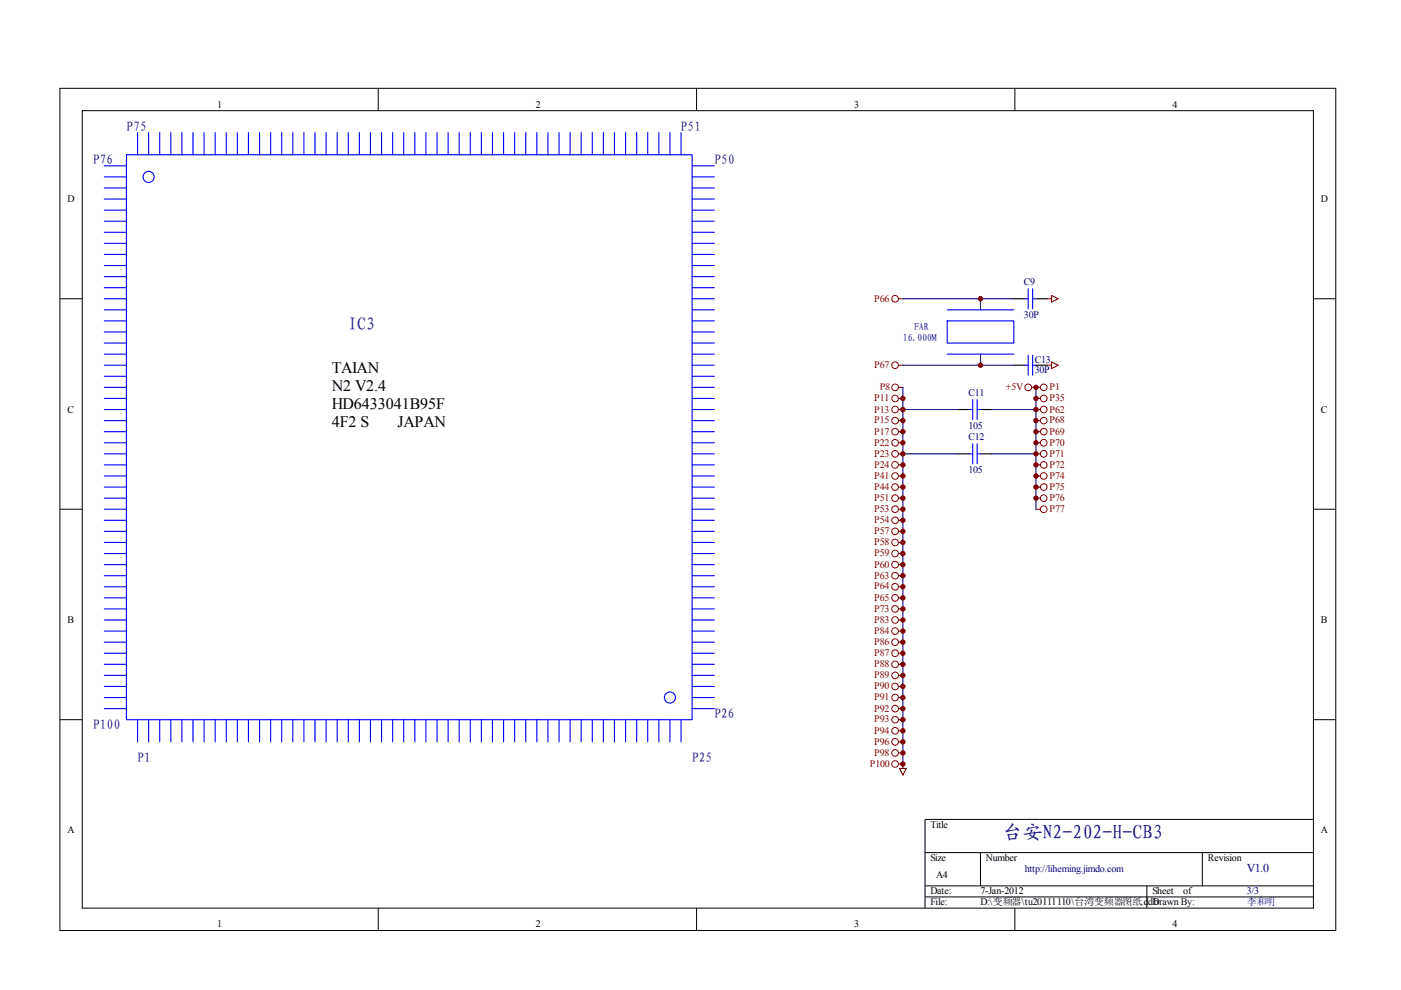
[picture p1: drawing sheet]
<svg xmlns="http://www.w3.org/2000/svg" width="297mm" height="210mm" viewBox="0 0 297 210" stroke-linecap="round" stroke-linejoin="round" font-family="sans-serif">
<g fill="none" stroke="#000" stroke-width=".21">
<path d="M12.7 18.7h270.5v178.6h-270.5zM80.2 18.7v4.7M147.7 18.7v4.7M215.2 18.7v4.7M17.4 23.5h261.1v169h-261.1zM12.7 63.3h4.7M278.4 63.3h4.7M12.7 108h4.7M278.4 108h4.7M12.7 152.6h4.7M278.4 152.6h4.7M278.4 173.7h-82.3v18.8"/>
<path d="M80.2 192.5v4.7M147.7 192.5v4.7M196.1 180.8h82.3M196.1 187.8h82.3M196.1 190.2h82.3M207.9 180.8v7M215.2 192.5v4.7M243.2 187.8v4.7M254.9 180.8v7"/>
</g>
<g fill="none" stroke="#00f" stroke-width=".23">
<path d="M22.1 35.2h4.7M22.1 37.5h4.7M22.1 39.9h4.7M26.8 32.8h119.9v119.8h-119.9zM29.2 28.1v4.7M31.5 28.1v4.7M33.9 28.1v4.7M36.2 28.1v4.7M38.6 28.1v4.7M40.9 28.1v4.7M43.3 28.1v4.7M45.6 28.1v4.7"/>
<path d="M48 28.1v4.7M50.3 28.1v4.7M52.7 28.1v4.7M55 28.1v4.7M57.4 28.1v4.7M59.7 28.1v4.7M62.1 28.1v4.7M64.4 28.1v4.7M66.8 28.1v4.7M69.1 28.1v4.7M71.5 28.1v4.7M73.8 28.1v4.7"/>
<path d="M76.2 28.1v4.7M78.5 28.1v4.7M80.9 28.1v4.7M83.2 28.1v4.7M85.6 28.1v4.7M88 28.1v4.7M90.3 28.1v4.7M92.7 28.1v4.7M95 28.1v4.7M97.4 28.1v4.7M99.7 28.1v4.7M102.1 28.1v4.7"/>
<path d="M104.4 28.1v4.7M106.8 28.1v4.7M109.1 28.1v4.7M111.5 28.1v4.7M113.8 28.1v4.7M116.2 28.1v4.7M118.5 28.1v4.7M120.9 28.1v4.7M123.2 28.1v4.7M125.6 28.1v4.7M127.9 28.1v4.7M130.3 28.1v4.7"/>
<path d="M132.6 28.1v4.7M135 28.1v4.7M137.3 28.1v4.7M139.7 28.1v4.7M142 28.1v4.7M144.4 28.1v4.7M146.7 35.2h4.7M146.7 37.5h4.7M146.7 39.9h4.7M22.1 42.2h4.7M22.1 44.6h4.7M22.1 46.9h4.7"/>
<path d="M22.1 49.3h4.7M22.1 51.6h4.7M22.1 53.9h4.7M22.1 56.3h4.7M22.1 58.6h4.7M146.7 42.2h4.7M146.7 44.6h4.7M146.7 46.9h4.7M146.7 49.3h4.7M146.7 51.6h4.7M146.7 53.9h4.7M146.7 56.3h4.7"/>
<path d="M146.7 58.6h4.7M22.1 65.7h4.7M22.1 75.1h4.7M22.1 63.3h4.7M22.1 77.4h4.7M22.1 61h4.7M22.1 68h4.7M22.1 70.4h4.7M22.1 72.7h4.7M22.1 79.8h4.7M146.7 65.7h4.7M146.7 75.1h4.7"/>
<path d="M146.7 63.3h4.7M146.7 77.4h4.7M146.7 61h4.7M146.7 68h4.7M146.7 70.4h4.7M146.7 72.7h4.7M146.7 79.8h4.7M200.8 68h14.1v4.7h-14.1zM200.8 65.7h14.1M200.8 75.1h14.1M217.3 63.3h.7M217.3 77.4h.7"/>
<path d="M218 61.2v4.3M218 75.3v4.2M218.9 63.3h.7M218.9 61.2v4.3M218.9 75.3v4.2M218.9 77.4h.7M22.1 82.1h4.7M22.1 84.5h4.7M22.1 86.8h4.7M22.1 89.2h4.7M22.1 91.5h4.7M22.1 93.9h4.7"/>
<path d="M22.1 96.2h4.7M22.1 98.6h4.7M146.7 82.1h4.7M146.7 84.5h4.7M146.7 86.8h4.7M146.7 89.2h4.7M146.7 91.5h4.7M146.7 93.9h4.7M146.7 96.2h4.7M146.7 98.6h4.7M22.1 100.9h4.7M22.1 103.3h4.7"/>
<path d="M22.1 105.6h4.7M22.1 108h4.7M22.1 110.3h4.7M22.1 112.7h4.7M22.1 115h4.7M22.1 117.4h4.7M22.1 119.7h4.7M146.7 100.9h4.7M146.7 103.3h4.7M146.7 105.6h4.7M146.7 108h4.7M146.7 110.3h4.7"/>
<path d="M146.7 112.7h4.7M146.7 115h4.7M146.7 117.4h4.7M146.7 119.7h4.7M22.1 122.1h4.7M22.1 124.4h4.7M22.1 126.8h4.7M22.1 129.1h4.7M22.1 131.5h4.7M22.1 133.8h4.7M22.1 136.2h4.7M22.1 138.5h4.7"/>
<path d="M146.7 122.1h4.7M146.7 124.4h4.7M146.7 126.8h4.7M146.7 129.1h4.7M146.7 131.5h4.7M146.7 133.8h4.7M146.7 136.2h4.7M146.7 138.5h4.7M22.1 140.9h4.7M22.1 143.2h4.7M22.1 145.5h4.7M22.1 147.9h4.7"/>
<path d="M22.1 150.2h4.7M29.2 152.6v4.7M31.5 152.6v4.7M33.9 152.6v4.7M36.2 152.6v4.7M38.6 152.6v4.7M40.9 152.6v4.7M43.3 152.6v4.7M45.6 152.6v4.7M48 152.6v4.7M50.3 152.6v4.7M52.7 152.6v4.7"/>
<path d="M55 152.6v4.7M57.4 152.6v4.7M59.7 152.6v4.7M62.1 152.6v4.7M64.4 152.6v4.7M66.8 152.6v4.7M69.1 152.6v4.7M71.5 152.6v4.7M73.8 152.6v4.7M76.2 152.6v4.7M78.5 152.6v4.7M80.9 152.6v4.7"/>
<path d="M83.2 152.6v4.7M85.6 152.6v4.7M88 152.6v4.7M90.3 152.6v4.7M92.7 152.6v4.7M95 152.6v4.7M97.4 152.6v4.7M99.7 152.6v4.7M102.1 152.6v4.7M104.4 152.6v4.7M106.8 152.6v4.7M109.1 152.6v4.7"/>
<path d="M111.5 152.6v4.7M113.8 152.6v4.7M116.2 152.6v4.7M118.5 152.6v4.7M120.9 152.6v4.7M123.2 152.6v4.7M125.6 152.6v4.7M127.9 152.6v4.7M130.3 152.6v4.7M132.6 152.6v4.7M135 152.6v4.7M137.3 152.6v4.7"/>
<path d="M139.7 152.6v4.7M142 152.6v4.7M144.4 152.6v4.7M146.7 140.9h4.7M146.7 143.2h4.7M146.7 145.5h4.7M146.7 147.9h4.7M146.7 150.2h4.7"/>
</g>
<g fill="none" stroke="#800000" stroke-width=".21">
<circle cx="189.8" cy="63.3" r=".71"/>
<circle cx="189.8" cy="77.4" r=".71"/>
<circle cx="189.8" cy="82.1" r=".71"/>
<circle cx="189.8" cy="96.2" r=".71"/>
<circle cx="189.8" cy="98.6" r=".71"/>
<circle cx="189.8" cy="91.5" r=".71"/>
<circle cx="189.8" cy="93.9" r=".71"/>
<circle cx="189.8" cy="84.5" r=".71"/>
<circle cx="189.8" cy="86.8" r=".71"/>
<circle cx="189.8" cy="89.2" r=".71"/>
<circle cx="218" cy="82.1" r=".71"/>
<circle cx="221.3" cy="82.1" r=".71"/>
<circle cx="221.3" cy="96.2" r=".71"/>
<circle cx="221.3" cy="98.6" r=".71"/>
<circle cx="221.3" cy="91.5" r=".71"/>
<circle cx="221.3" cy="93.9" r=".71"/>
<circle cx="221.3" cy="84.5" r=".71"/>
<circle cx="221.3" cy="89.2" r=".71"/>
<circle cx="221.3" cy="86.8" r=".71"/>
<circle cx="189.8" cy="110.3" r=".71"/>
<circle cx="189.8" cy="112.7" r=".71"/>
<circle cx="189.8" cy="100.9" r=".71"/>
<circle cx="189.8" cy="115" r=".71"/>
<circle cx="189.8" cy="105.6" r=".71"/>
<circle cx="189.8" cy="103.3" r=".71"/>
<circle cx="189.8" cy="119.7" r=".71"/>
<circle cx="189.8" cy="117.4" r=".71"/>
<circle cx="189.8" cy="108" r=".71"/>
<circle cx="221.3" cy="100.9" r=".71"/>
<circle cx="221.3" cy="105.6" r=".71"/>
<circle cx="221.3" cy="103.3" r=".71"/>
<circle cx="221.3" cy="108" r=".71"/>
<circle cx="189.8" cy="129.1" r=".71"/>
<circle cx="189.8" cy="126.8" r=".71"/>
<circle cx="189.8" cy="124.4" r=".71"/>
<circle cx="189.8" cy="133.8" r=".71"/>
<circle cx="189.8" cy="138.5" r=".71"/>
<circle cx="189.8" cy="136.2" r=".71"/>
<circle cx="189.8" cy="131.5" r=".71"/>
<circle cx="189.8" cy="122.1" r=".71"/>
<circle cx="189.8" cy="143.2" r=".71"/>
<circle cx="189.8" cy="157.3" r=".71"/>
<circle cx="189.8" cy="145.5" r=".71"/>
<circle cx="189.8" cy="159.6" r=".71"/>
<circle cx="189.8" cy="140.8" r=".71"/>
<circle cx="189.8" cy="152.6" r=".71"/>
<circle cx="189.8" cy="147.9" r=".71"/>
<circle cx="189.8" cy="154.9" r=".71"/>
<circle cx="189.8" cy="150.2" r=".71"/>
<circle cx="189.8" cy="162" r=".71"/>
</g>
<g fill="none" stroke="#800000" stroke-width=".23">
<path d="M190.5 63.3h.9M190.5 77.4h.9M222 63.3h.9M222 77.4h.9M222.9 62.6l1.4 .7-1.4 .7zM222.9 76.7l1.4 .7-1.4 .7zM190.5 82.1h.9M190.5 84.5h.9M190.5 86.8h.9M190.5 89.2h.9M190.5 91.5h.9M190.5 93.9h.9"/>
<path d="M190.5 96.2h.9M190.5 98.6h.9M218.7 82.1h1.9M219.6 84.5h1M219.6 86.8h1M219.6 89.2h1M219.6 91.5h1M219.6 93.9h1M219.6 96.2h1M219.6 98.6h1M190.5 100.9h.9M190.5 103.3h.9"/>
<path d="M190.5 105.6h.9M190.5 108h.9M190.5 110.3h.9M190.5 112.7h.9M190.5 115h.9M190.5 117.4h.9M190.5 119.7h.9M219.6 100.9h1M219.6 103.3h1M219.6 105.6h1M219.6 108h1M190.5 122.1h.9"/>
<path d="M190.5 124.4h.9M190.5 126.8h.9M190.5 129.1h.9M190.5 131.5h.9M190.5 133.8h.9M190.5 136.2h.9M190.5 138.5h.9M190.5 140.9h.9M190.5 143.2h.9M190.5 145.5h.9M190.5 147.9h.9M190.5 150.2h.9"/>
<path d="M190.5 152.6h.9M190.5 154.9h.9M190.5 157.3h.9M190.5 159.6h.9M190.5 162h.9v.9M190.7 162.9h1.4l-.7 1.4z"/>
</g>
<path d="M214.9 63.3h2.4M214.9 77.4h2.4M219.6 63.3h2.4M219.6 77.4h2.4" fill="none" stroke="#000" stroke-width=".23"/>
<path d="M191.4 63.3h23.5M191.4 77.4h23.5M207.9 63.3v2.4M207.9 75.1v2.3M191.4 82.1v79.9M219.6 82.1v25.9" fill="none" stroke="#000080" stroke-width=".23"/>
<g fill="#800000" stroke="#800000" stroke-width=".21">
<circle cx="191.4" cy="84.5" r=".47"/>
<circle cx="191.4" cy="89.2" r=".47"/>
<circle cx="191.4" cy="91.5" r=".47"/>
<circle cx="191.4" cy="93.9" r=".47"/>
<circle cx="191.4" cy="98.6" r=".47"/>
<circle cx="191.4" cy="100.9" r=".47"/>
<circle cx="191.4" cy="103.3" r=".47"/>
<circle cx="191.4" cy="105.6" r=".47"/>
<circle cx="191.4" cy="108" r=".47"/>
<circle cx="191.4" cy="110.3" r=".47"/>
<circle cx="191.4" cy="112.7" r=".47"/>
<circle cx="191.4" cy="115" r=".47"/>
<circle cx="191.4" cy="117.4" r=".47"/>
<circle cx="191.4" cy="119.7" r=".47"/>
<circle cx="191.4" cy="122.1" r=".47"/>
<circle cx="191.4" cy="124.4" r=".47"/>
<circle cx="191.4" cy="126.8" r=".47"/>
<circle cx="191.4" cy="129.1" r=".47"/>
<circle cx="191.4" cy="131.5" r=".47"/>
<circle cx="191.4" cy="133.8" r=".47"/>
<circle cx="191.4" cy="136.2" r=".47"/>
<circle cx="191.4" cy="138.5" r=".47"/>
<circle cx="191.4" cy="140.8" r=".47"/>
<circle cx="191.4" cy="143.2" r=".47"/>
<circle cx="191.4" cy="145.5" r=".47"/>
<circle cx="191.4" cy="147.9" r=".47"/>
<circle cx="191.4" cy="152.6" r=".47"/>
<circle cx="191.4" cy="154.9" r=".47"/>
<circle cx="191.4" cy="157.3" r=".47"/>
<circle cx="191.4" cy="159.6" r=".47"/>
<circle cx="207.9" cy="63.3" r=".47"/>
<circle cx="207.9" cy="77.4" r=".47"/>
</g>
<path d="M69.3 75.2h32.8v23.5h-32.8z" fill="#fff"/>
<path d="M69.2 75.1h32.9v23.6h-32.9z" fill="none" stroke="#fff" stroke-width=".21"/>
<g fill="none" stroke="#00f" stroke-width=".23">
<path d="M205.5 86.8h.7M205.5 96.2h.7M206.2 84.7v4.2M206.2 94.1v4.2M207.2 86.8h.7M207.2 84.7v4.2M207.2 94.1v4.2M207.2 96.2h.7"/>
<circle cx="31.5" cy="37.5" r="1.17"/>
<circle cx="142" cy="147.9" r="1.17"/>
</g>
<g fill="#800000" stroke="#800000" stroke-width=".21">
<circle cx="219.6" cy="84.5" r=".47"/>
<circle cx="219.6" cy="89.2" r=".47"/>
<circle cx="219.6" cy="91.5" r=".47"/>
<circle cx="219.6" cy="93.9" r=".47"/>
<circle cx="219.6" cy="98.6" r=".47"/>
<circle cx="219.6" cy="100.9" r=".47"/>
<circle cx="219.6" cy="103.3" r=".47"/>
<circle cx="219.6" cy="105.6" r=".47"/>
<circle cx="219.6" cy="82.1" r=".47"/>
<circle cx="191.4" cy="162" r=".47"/>
<circle cx="191.4" cy="150.2" r=".47"/>
<circle cx="191.4" cy="86.8" r=".47"/>
<circle cx="219.6" cy="86.8" r=".47"/>
<circle cx="219.6" cy="96.2" r=".47"/>
<circle cx="191.4" cy="96.2" r=".47"/>
</g>
<path d="M203.2 86.8h2.3M203.2 96.2h2.3M207.9 86.8h2.3M207.9 96.2h2.3" fill="none" stroke="#000" stroke-width=".23"/>
<path d="M191.4 86.8h11.8M191.4 96.2h11.8M210.2 86.8h9.4M210.2 96.2h9.4" fill="none" stroke="#000080" stroke-width=".23"/>
<text font-size="4.2" fill="#000080" x="212.6" y="177.8">台安N2-202-H-CB3</text>
<text font-size="3.8" fill="#000080" x="73.8" y="69.9">IC3</text>
<g font-size="3.4">
<text x="70.4" y="79.2">TAIAN</text>
<text x="70.4" y="82.9">N2 V2.4</text>
<text x="70.4" y="86.6">HD6433041B95F</text>
<text x="70.4" y="90.4">4F2 S</text>
<text x="84.3" y="90.4">JAPAN</text>
</g>
<g font-size="2.8" fill="#000080">
<text x="26.8" y="27.8">P75</text>
<text x="144.4" y="27.8">P51</text>
<text x="19.7" y="34.8">P76</text>
<text x="151.5" y="34.8">P50</text>
<text x="19.7" y="154.6">P100</text>
<text x="151.5" y="152.2">P26</text>
<text x="29.1" y="161.6">P1</text>
<text x="146.7" y="161.6">P25</text>
</g>
<text font-size="2.5" fill="#000080" x="264.3" y="184.8">V1.0</text>
<g font-size="2.1">
<text x="46.1" y="22.9">1</text>
<text x="113.6" y="22.9">2</text>
<text x="181.1" y="22.9">3</text>
<text x="248.6" y="22.9">4</text>
<text x="14.3" y="42.8">D</text>
<text x="280.1" y="42.8">D</text>
<text x="14.3" y="87.5">C</text>
<text x="280.1" y="87.5">C</text>
<text x="14.3" y="132.1">B</text>
<text x="280.1" y="132.1">B</text>
<text x="14.3" y="176.7">A</text>
<text x="197.3" y="175.5">Title</text>
<text x="280.1" y="176.7">A</text>
<text x="197.3" y="182.6">Size</text>
<text x="209" y="182.6">Number</text>
<text x="256.1" y="182.6">Revision</text>
<text x="197.3" y="189.6">Date:</text>
<text x="197.3" y="192">File:</text>
<text x="198.5" y="186.1">A4</text>
<text x="207.9" y="189.6">7-Jan-2012</text>
<text x="207.9" y="192">D:\变频器\tu20111110\台湾变频器图纸.ddb</text>
<text x="244.3" y="189.6">Sheet</text>
<text x="244.3" y="192">Drawn By:</text>
<text x="250.9" y="189.6">of</text>
<text x="46.1" y="196.6">1</text>
<text x="113.6" y="196.6">2</text>
<text x="181.1" y="196.6">3</text>
<text x="248.6" y="196.6">4</text>
</g>
<g font-size="2.1" fill="#800000">
<text x="185.3" y="63.9">P66</text>
<text x="185.3" y="78.1">P67</text>
<text x="186.5" y="82.7">P8</text>
<text x="213.3" y="82.7">+5V</text>
<text x="222.5" y="82.7">P1</text>
<text x="185.3" y="85.1">P11</text>
<text x="185.3" y="87.5">P13</text>
<text x="185.3" y="89.8">P15</text>
<text x="222.5" y="85.1">P35</text>
<text x="222.5" y="87.5">P62</text>
<text x="222.5" y="89.8">P68</text>
<text x="185.3" y="92.1">P17</text>
<text x="185.3" y="94.5">P22</text>
<text x="222.5" y="92.1">P69</text>
<text x="222.5" y="94.5">P70</text>
<text x="185.3" y="96.9">P23</text>
<text x="185.3" y="99.2">P24</text>
<text x="185.3" y="101.5">P41</text>
<text x="222.5" y="96.9">P71</text>
<text x="222.5" y="99.2">P72</text>
<text x="222.5" y="101.5">P74</text>
<text x="185.3" y="103.9">P44</text>
<text x="185.3" y="106.2">P51</text>
<text x="222.5" y="103.9">P75</text>
<text x="222.5" y="106.2">P76</text>
<text x="185.3" y="108.6">P53</text>
<text x="185.3" y="110.9">P54</text>
<text x="185.3" y="113.3">P57</text>
<text x="222.5" y="108.6">P77</text>
<text x="185.3" y="115.6">P58</text>
<text x="185.3" y="118">P59</text>
<text x="185.3" y="120.3">P60</text>
<text x="185.3" y="122.7">P63</text>
<text x="185.3" y="125">P64</text>
<text x="185.3" y="127.4">P65</text>
<text x="185.3" y="129.7">P73</text>
<text x="185.3" y="132.1">P83</text>
<text x="185.3" y="134.4">P84</text>
<text x="185.3" y="136.8">P86</text>
<text x="185.3" y="139.1">P87</text>
<text x="185.3" y="141.5">P88</text>
<text x="185.3" y="143.8">P89</text>
<text x="185.3" y="146.1">P90</text>
<text x="185.3" y="148.5">P91</text>
<text x="185.3" y="150.9">P92</text>
<text x="185.3" y="153.2">P93</text>
<text x="185.3" y="155.5">P94</text>
<text x="185.3" y="157.9">P96</text>
<text x="185.3" y="160.3">P98</text>
<text x="184.4" y="162.6">P100</text>
</g>
<g font-size="2.1" fill="#000080">
<text x="217.1" y="60.5">C9</text>
<text x="193.8" y="70">FAR</text>
<text x="217.1" y="67.5">30P</text>
<text x="191.4" y="72.4">16.000M</text>
<text x="219.4" y="76.9">C13</text>
<text x="205.3" y="83.9">C11</text>
<text x="219.4" y="79.2">30P</text>
<text x="205.3" y="90.9">105</text>
<text x="205.3" y="93.3">C12</text>
<text x="205.3" y="100.3">105</text>
<text x="217.3" y="184.9">http://liheming.jimdo.com</text>
<text x="264.3" y="189.6">3/3</text>
<text x="264.3" y="192">李和明</text>
</g>
</svg>
